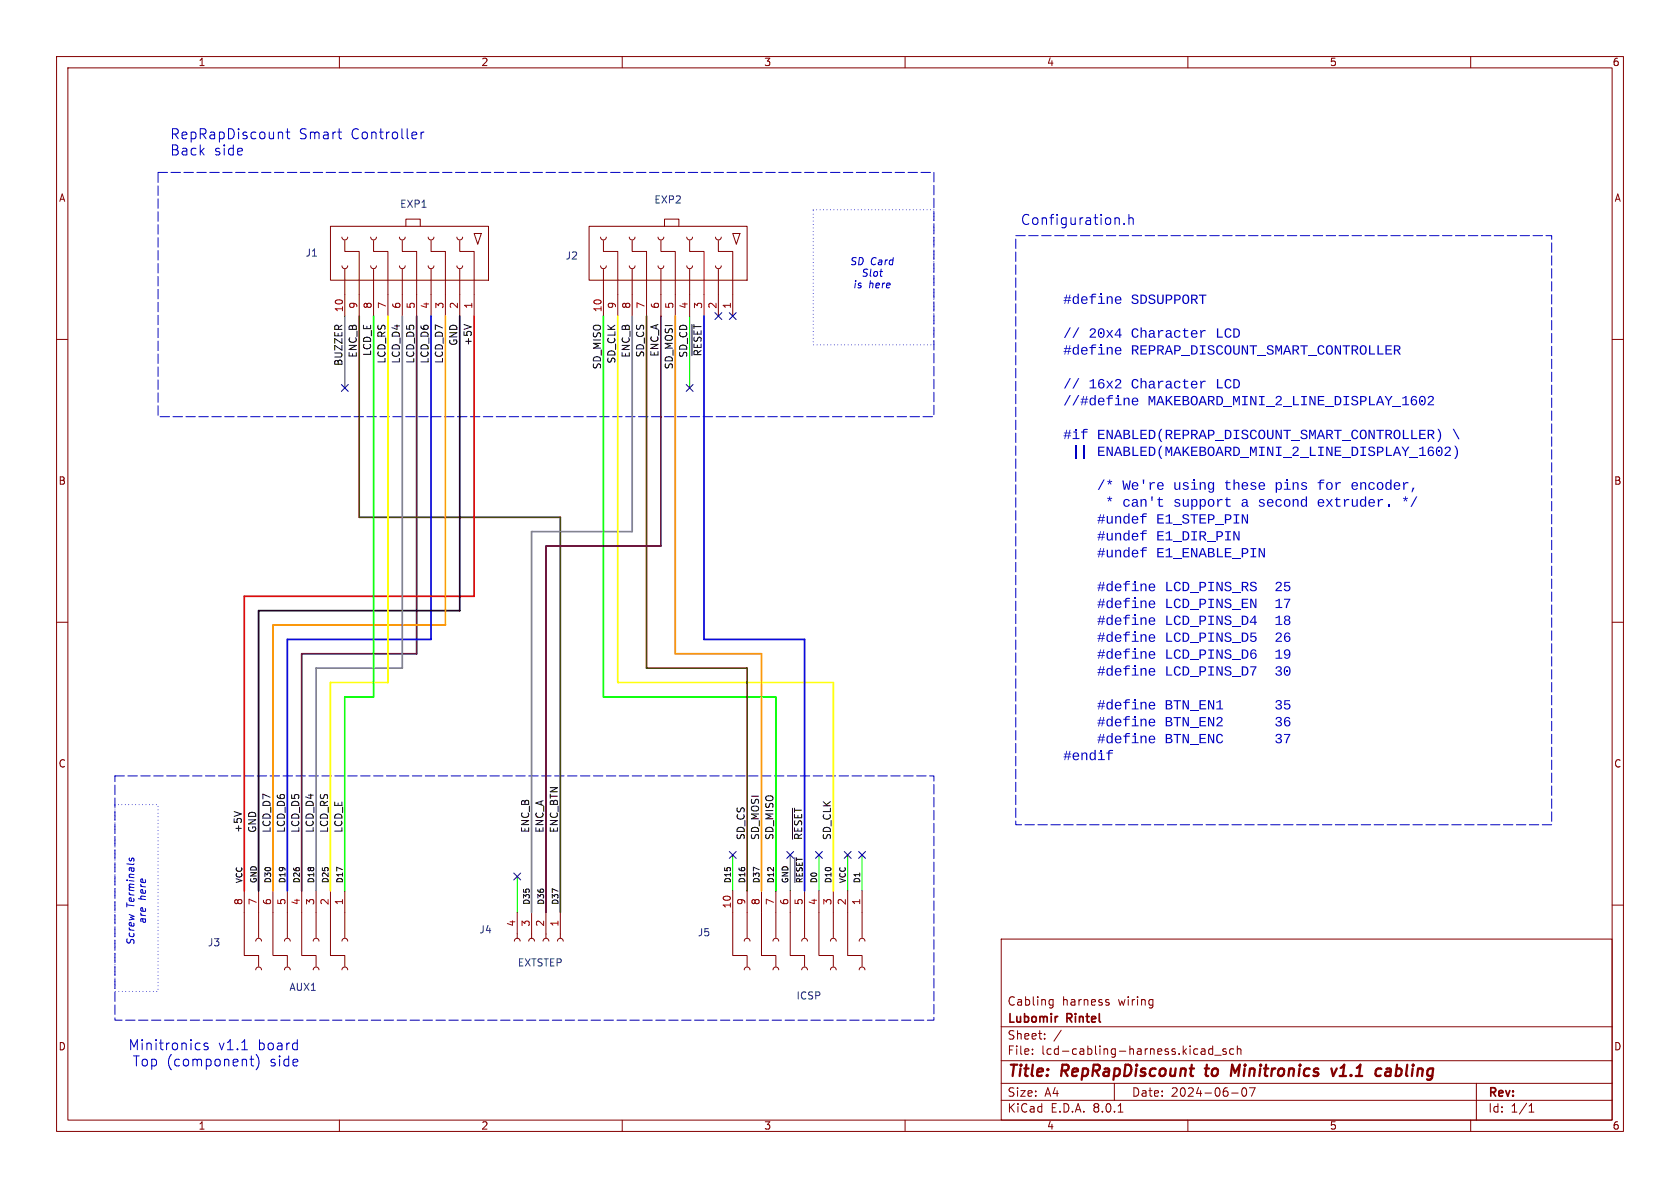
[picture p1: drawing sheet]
<svg xmlns="http://www.w3.org/2000/svg" width="297mm" height="210mm" viewBox="0 0 297 210" stroke-linecap="round" stroke-linejoin="round" font-family="sans-serif">
<g fill="none" stroke="#840000" stroke-width=".18">
<path d="M10 10h277v190h-277zM12 12h273v186h-273zM60 10v2M110 10v2M160 10v2M210 10v2M260 10v2M10 60h2M58.4 40h28v9.5h-28zM60.5 41.9l.1 .4 .4 .1 .3-.1 .2-.4M60.5 47l.1 .4 .4 .1 .3-.2 .2-.3M61 42.5v2h2.5v11.4"/>
<path d="M61 47.6v8.3M65.5 41.9l.2 .4 .3 .1 .4-.1 .1-.4M65.5 47l.2 .4 .3 .1 .4-.2 .1-.3M66 42.5v2h2.6v11.4M66 47.6v8.3M70.6 41.9l.2 .4 .3 .1 .4-.1 .1-.4M70.6 47l.2 .4 .3 .1 .4-.2 .1-.3M71.1 42.5v2h2.6v11.4M71.1 47.6v8.3M71.8 40v-1.3h2.5v1.3M75.7 41.9l.1 .4 .4 .1 .4-.1 .1-.4M75.7 47l.1 .4 .4 .1 .4-.2 .1-.3"/>
<path d="M76.2 42.5v2h2.5v11.4M76.2 47.6v8.3M80.8 41.9l.1 .4 .4 .1 .3-.1 .2-.4M80.8 47l.1 .4 .4 .1 .3-.2 .2-.3M81.3 42.5v2h2.5v11.4M81.3 47.6v8.3M83.8 41.3h1.3l-.6 1.9zM104.1 40h28v9.5h-28zM106.2 41.9l.1 .4 .4 .1 .3-.1 .2-.4M106.2 47l.1 .4 .4 .1 .3-.2 .2-.3M106.7 42.5v2h2.5v11.4M106.7 47.6v8.3"/>
<path d="M111.3 41.9l.1 .4 .4 .1 .3-.1 .2-.4M111.3 47l.1 .4 .4 .1 .3-.2 .2-.3M111.8 42.5v2h2.5v11.4M111.8 47.6v8.3M116.3 41.9l.2 .4 .3 .1 .4-.1 .1-.4M116.3 47l.2 .4 .3 .1 .4-.2 .1-.3M116.8 42.5v2h2.6v11.4M116.8 47.6v8.3M117.5 40v-1.3h2.5v1.3M121.4 41.9l.2 .4 .3 .1 .4-.1 .1-.4M121.4 47l.2 .4 .3 .1 .4-.2 .1-.3M121.9 42.5v2h2.6v11.4"/>
<path d="M121.9 47.6v8.3M126.5 41.9l.1 .4 .4 .1 .4-.1 .1-.4M126.5 47l.1 .4 .4 .1 .4-.2 .1-.3M127 42.5v2h2.5v11.4M127 47.6v8.3M129.5 41.3h1.3l-.6 1.9zM285 60h2M10 110h2M285 110h2M10 160h2M43.2 157.5v11.4h2.5v1.9M45.7 157.5v8.2"/>
<path d="M48.3 157.5v11.4h2.5v1.9M50.8 157.5v8.2M53.3 157.5v11.4h2.6v1.9M55.9 157.5v8.2M58.4 157.5v11.4h2.6v1.9M61 157.5v8.2M129.5 157.5v11.4h2.6v1.9M132.1 157.5v8.2M134.6 157.5v11.4h2.6v1.9M137.2 157.5v8.2M139.7 157.5v11.4h2.5v1.9M142.2 157.5v8.2"/>
<path d="M144.8 157.5v11.4h2.5v1.9M147.3 157.5v8.2M149.9 157.5v11.4h2.5v1.9M152.4 157.5v8.2M285 160h2M45.2 171.4l.2-.3 .3-.2 .4 .2 .1 .3M45.2 166.4l.2-.4 .3-.1 .4 .1 .1 .4M50.3 171.4l.1-.3 .4-.2 .4 .2 .1 .3M50.3 166.4l.1-.4 .4-.1 .4 .1 .1 .4M55.4 171.4l.1-.3 .4-.2 .3 .2 .2 .3M55.4 166.4l.1-.4 .4-.1 .3 .1 .2 .4M60.5 171.4l.1-.3 .4-.2 .3 .2 .2 .3"/>
<path d="M60.5 166.4l.1-.4 .4-.1 .3 .1 .2 .4M90.9 166.4l.2-.4 .3-.1 .4 .1 .1 .4M91.4 161.3v4.6M93.5 166.4l.1-.4 .4-.1 .3 .1 .2 .4M94 161.3v4.6M96 166.4l.2-.4 .3-.1 .4 .1 .1 .4M96.5 161.3v4.6M98.6 166.4l.1-.4 .4-.1 .3 .1 .2 .4M99.1 161.3v4.6M131.6 171.4l.1-.3 .4-.2 .3 .2 .2 .3M131.6 166.4l.1-.4 .4-.1 .3 .1 .2 .4M136.7 171.4l.1-.3 .4-.2 .3 .2 .2 .3"/>
<path d="M136.7 166.4l.1-.4 .4-.1 .3 .1 .2 .4M141.7 171.4l.2-.3 .3-.2 .4 .2 .1 .3M141.7 166.4l.2-.4 .3-.1 .4 .1 .1 .4M146.8 171.4l.2-.3 .3-.2 .4 .2 .1 .3M146.8 166.4l.2-.4 .3-.1 .4 .1 .1 .4M151.9 171.4l.1-.3 .4-.2 .4 .2 .1 .3M151.9 166.4l.1-.4 .4-.1 .4 .1 .1 .4M177 166h108v32h-108zM185.6 177.6h.6M185.6 176.8h.6M186.2 176.7v1.2l-.2 .2-.3 .1M195.7 177.2l.3 .1 .1 .2-.2 .2h-.3"/>
<path d="M195.7 176.7l.3 .1M203.7 176.7l.1 .1M203.8 176.7l-.1 1.4M203.8 177.6l-.1 .1M60 198v2M110 198v2M160 198v2M177 194.5h108M177 191.5h108M177 187.5h108M177 181.5h108M182.5 186.3v.1"/>
<path d="M182.5 185.5v.1M184.7 183.6v.1M184.7 182.8v.1M187.6 182.1l-1.3 2M197 191.5v3M197.7 196.6h.8M210 198v2M212.5 185.4l.5 .1v.9M213 186.3l-.5 .1M213 185.8h-.5M214.4 185.5l-.4-.1-.3 .3v.4l.1 .2h.6M214.4 184.9v1.5"/>
<path d="M214.7 186.5h1.2M216.7 185.5l-.3-.1-.2 .2v.2l.5 .2v.3h-.5M217.7 193.2h1.2M218.1 185.5l-.4-.1-.3 .3v.4l.1 .2h.6M218.7 185.5l.3-.1 .3 .1 .1 .9M218.7 184.9v1.5M219.7 192.4l.2-.1a.81 .81 0 0 1 .6 .6 .81 .81 0 0 1-.3 .8l-.2 .1a.81 .81 0 0 1-.3-1.4zM220.9 192.3h1l-.7 1.5M260 198v2M261 191.5v6.5M270.3 196.6h.9M270.3 195.5l.4-.4v1.5"/>
</g>
<path d="M213 188.9h.8M213.4 188.2l-.3 1.7 .3 .3M219.2 188.2l-.9 1.4-.5-1.4-.2 2M235.4 188.9l.3 1.3 .6-1.3M236.8 190.2h1.2M237.4 188.5l-.4 .3M244 188.9l.2 .1M245.1 189l.2-.1 .5 .1M245.9 189.4h-.7a.4 .4 0 0 0-.3 .4 .4 .4 0 0 0 .2 .4l.7-.1" fill="none" stroke="#840000" stroke-width=".4"/>
<path d="M82 57.4l1.3 .4M122.3 57.4v5.5M41.4 143.5l1.3 .4M140.1 142.9v5.5M140.5 151.6v4.4" fill="none" stroke="#0f0f0f" stroke-width=".18"/>
<g fill="none" stroke="#0000c2" stroke-width=".18">
<path d="M49.5 23.3h.2l.3 .3v.9M50.6 23.3h.6M50.8 22.8v1.5l.1 .1 .3 .1M59.7 23.3h.7M60 24.4l.4 .1M73.6 23.4l.1 .4-.9 .1M74.4 23.3v1.2M74.9 23.3l-.3 .1-.2 .3M197.8 38.6l.1 1.1M198.7 39.5v.2M199.6 38.7a.44 .44 0 0 1 .7 0v1M199.6 37.9v1.8"/>
<path d="M155.5 48h.5"/>
</g>
<g fill="#0000c2">
<path d="M197.2 52.5a.6 .6 0 0 1 .8-.1 .6 .6 0 0 1 .3 .7h-1a.39 .39 0 0 0 .3 .5 .39 .39 0 0 0 .4-.2h.2a.62 .62 0 0 1-.8 .3 .62 .62 0 0 1-.3-.8h.9a.36 .36 0 0 0-.3-.4 .36 .36 0 0 0-.4 .4h-.2z"/>
<path d="M189.1 57.9h.2l-1 1.8h-.2z"/>
<path d="M190.6 57.9h.2l-1 1.8h-.2z"/>
<path d="M210.7 58.5a.6 .6 0 0 1 .7-.1 .6 .6 0 0 1 .3 .7h-.9a.39 .39 0 0 0 .2 .4 .39 .39 0 0 0 .5-.1h.2a.62 .62 0 0 1-.8 .3 .62 .62 0 0 1-.4-.8h1a.36 .36 0 0 0-.4-.4 .36 .36 0 0 0-.3 .4h-.3z"/>
<path d="M212.2 58.4h.2v.3l.4-.4 .3 .1v.2l-.1-.1a.47 .47 0 0 0-.6 .6v.6h-.2z"/>
<path d="M197.2 61.5a.6 .6 0 0 1 .8-.1 .6 .6 0 0 1 .3 .7h-1a.39 .39 0 0 0 .3 .4 .39 .39 0 0 0 .4-.2l.2 .1a.62 .62 0 0 1-.8 .3 .62 .62 0 0 1-.3-.8h.9a.36 .36 0 0 0-.3-.4 .36 .36 0 0 0-.4 .4h-.2z"/>
<path d="M189.1 66.8h.2l-1 1.9h-.2z"/>
<path d="M190.6 66.8h.2l-1 1.9h-.2z"/>
<path d="M210.7 67.5a.6 .6 0 0 1 .7-.1 .6 .6 0 0 1 .3 .6h-.9a.39 .39 0 0 0 .2 .5 .39 .39 0 0 0 .5-.2l.2 .1a.62 .62 0 0 1-.8 .2 .62 .62 0 0 1-.4-.7h1a.36 .36 0 0 0-.4-.4 .36 .36 0 0 0-.3 .4h-.3z"/>
<path d="M212.2 67.3h.2v.3l.4-.3h.3v.2h-.1a.47 .47 0 0 0-.6 .5v.7h-.2z"/>
<path d="M197.2 70.3h.6v1.2h.5v.1h-1.2v-.1h.5v-1h-.4z"/>
<path d="M198.6 70.3h.2l.1 .2a.44 .44 0 0 1 .5-.2 .44 .44 0 0 1 .3 .5v.8h-.2v-.8a.31 .31 0 0 0-.4-.3 .31 .31 0 0 0-.2 .4v.7h-.3z"/>
<path d="M200.2 70.5a.6 .6 0 0 1 .8-.2 .6 .6 0 0 1 .2 .7h-.9a.39 .39 0 0 0 .2 .5 .39 .39 0 0 0 .5-.2l.2 .1a.62 .62 0 0 1-.8 .2 .62 .62 0 0 1-.3-.7h.9a.36 .36 0 0 0-.3-.5 .36 .36 0 0 0-.4 .5h-.2z"/>
<path d="M191.1 76.3h.3a.57 .57 0 0 1 .9-.5v.2h-.2a.28 .28 0 0 0-.4 .3h.6v.2h-.6v1.1h-.3v-1.1h-.3z"/>
</g>
<path d="M190.2 78.8v2.3M191.7 78.8v2.3" fill="none" stroke="#0000c2" stroke-width=".2"/>
<g fill="#0000c2">
<path d="M195.1 84.8h.2l-1 1.8h-.2z"/>
<path d="M195.8 85l.3 .1v-.3h.2l-.1 .3 .4-.1v.2l-.3 .1 .2 .3-.1 .1-.2-.4-.2 .4-.2-.1 .3-.3-.4-.1z"/>
<path d="M204.7 85.4a.6 .6 0 0 1 .7-.1 .6 .6 0 0 1 .3 .7h-.9a.39 .39 0 0 0 .2 .4 .39 .39 0 0 0 .5-.2l.2 .1a.62 .62 0 0 1-.8 .3 .62 .62 0 0 1-.3-.8h.9a.36 .36 0 0 0-.4-.4 .36 .36 0 0 0-.3 .4h-.2z"/>
<path d="M213.7 85.3l.4-.1 .3 .3v-.3h.2v1.3a.53 .53 0 0 1-.4 .6 .53 .53 0 0 1-.6-.3l.2-.1a.3 .3 0 0 0 .4 .2 .3 .3 0 0 0 .2-.3v-.3a.49 .49 0 0 1-.6 .2 .49 .49 0 0 1-.3-.6h.3a.38 .38 0 0 0 .4 .5 .38 .38 0 0 0 .2-.6 .35 .35 0 0 0-.4-.4 .35 .35 0 0 0-.2 .5h-.3z"/>
<path d="M222.6 85.4a.6 .6 0 0 1 .8-.1 .6 .6 0 0 1 .3 .7h-1a.39 .39 0 0 0 .2 .4 .39 .39 0 0 0 .5-.2l.2 .1a.62 .62 0 0 1-.8 .3 .62 .62 0 0 1-.3-.8h.9a.36 .36 0 0 0-.3-.4 .36 .36 0 0 0-.4 .4h-.2z"/>
<path d="M230.1 85.4l.6-.2 .4 .3h-.2l-.2-.1a.25 .25 0 0 0-.3 0 .25 .25 0 0 0-.1 .3l.2 .1a.44 .44 0 0 1 .5 .2 .44 .44 0 0 1-.2 .6h-.5l-.3-.3 .2-.1 .1 .2a.28 .28 0 0 0 .4 .1 .28 .28 0 0 0 0-.4l-.3-.1a.37 .37 0 0 1-.3-.2 .37 .37 0 0 1 0-.4z"/>
<path d="M236.1 85.2h.2v.3l.4-.3h.3v.2h-.1a.47 .47 0 0 0-.6 .5v.7h-.2z"/>
<path d="M249.7 86.2h.4l-.4 .8h-.2z"/>
<path d="M204.9 87.9h.1v.3h.6v.2h-.6v.8a.41 .41 0 0 0 .6 .2v.1l-.3 .1a.35 .35 0 0 1-.5-.4v-.8h-.2v-.2h.2z"/>
<path d="M216.9 87.9h.1v.3h.5v.2h-.5v.8a.41 .41 0 0 0 .6 .2v.1l-.4 .1a.35 .35 0 0 1-.4-.4v-.8h-.2v-.2h.2z"/>
<path d="M230.1 88.3a.47 .47 0 0 1 .7 .1v-.6h.3v1.8h-.2l-.1-.3a.5 .5 0 0 1-.6 .2 .5 .5 0 0 1-.2-.6h.2a.37 .37 0 0 0 .3 .5 .37 .37 0 0 0 .3-.5 .36 .36 0 0 0-.3-.5 .36 .36 0 0 0-.3 .5h-.2z"/>
<path d="M243.5 88.2h.2l.1 .3 .4-.3h.3v.2h-.1a.47 .47 0 0 0-.6 .5v.7h-.2z"/>
<path d="M245.3 89.2h.3v.4h-.3z"/>
<path d="M248.1 88l.3 .1v-.3h.2l-.1 .3 .4-.1v.1l-.3 .1 .2 .4h-.2l-.1-.3-.2 .3h-.2l.3-.4-.4-.1z"/>
<path d="M250.4 87.8h.2l-1 1.8h-.3z"/>
<path d="M201.6 91.2h.3a.57 .57 0 0 1 .8-.4v.1h-.2a.28 .28 0 0 0-.4 .3h.6v.2h-.6v1.2h-.2v-1.2h-.3z"/>
<path d="M201.6 94.2h.3a.57 .57 0 0 1 .8-.4v.1h-.2a.28 .28 0 0 0-.4 .3h.6v.2h-.6v1.1h-.2v-1.1h-.3z"/>
<path d="M201.6 97.2h.3a.57 .57 0 0 1 .8-.5v.2h-.2a.29 .29 0 0 0-.4 .3h.6v.2h-.6v1.1h-.2v-1.1h-.3z"/>
<path d="M203.2 103.3a.6 .6 0 0 1 .7-.1 .6 .6 0 0 1 .3 .7h-.9a.39 .39 0 0 0 .2 .4 .39 .39 0 0 0 .5-.1h.2a.62 .62 0 0 1-.8 .3 .62 .62 0 0 1-.3-.8h.9a.36 .36 0 0 0-.3-.4 .36 .36 0 0 0-.4 .4h-.2z"/>
<path d="M203.2 106.3a.6 .6 0 0 1 .7-.1 .6 .6 0 0 1 .3 .7h-.9a.39 .39 0 0 0 .2 .4 .39 .39 0 0 0 .5-.1h.2a.62 .62 0 0 1-.8 .3 .62 .62 0 0 1-.3-.8h.9a.36 .36 0 0 0-.3-.4 .36 .36 0 0 0-.4 .4h-.2z"/>
<path d="M203.2 109.3a.6 .6 0 0 1 .7-.1 .6 .6 0 0 1 .3 .7h-.9a.39 .39 0 0 0 .2 .4 .39 .39 0 0 0 .5-.2l.2 .1a.62 .62 0 0 1-.8 .3 .62 .62 0 0 1-.3-.8h.9a.36 .36 0 0 0-.3-.4 .36 .36 0 0 0-.4 .4h-.2z"/>
<path d="M203.2 112.3a.6 .6 0 0 1 .7-.1 .6 .6 0 0 1 .3 .7h-.9a.39 .39 0 0 0 .2 .4 .39 .39 0 0 0 .5-.2l.2 .1a.62 .62 0 0 1-.8 .2 .62 .62 0 0 1-.3-.7h.9a.36 .36 0 0 0-.3-.4 .36 .36 0 0 0-.4 .4h-.2z"/>
<path d="M203.2 115.3a.6 .6 0 0 1 .7-.1 .6 .6 0 0 1 .3 .6h-.9a.39 .39 0 0 0 .2 .5 .39 .39 0 0 0 .5-.2l.2 .1a.62 .62 0 0 1-.8 .2 .62 .62 0 0 1-.3-.7h.9a.36 .36 0 0 0-.3-.5 .36 .36 0 0 0-.4 .5h-.2z"/>
<path d="M203.2 118.3a.6 .6 0 0 1 .7-.2 .6 .6 0 0 1 .3 .7h-.9a.39 .39 0 0 0 .2 .5 .39 .39 0 0 0 .5-.2l.2 .1a.62 .62 0 0 1-.8 .2 .62 .62 0 0 1-.3-.7h.9a.36 .36 0 0 0-.3-.5 .36 .36 0 0 0-.4 .5h-.2z"/>
<path d="M203.2 124.2a.6 .6 0 0 1 .7-.1 .6 .6 0 0 1 .3 .7h-.9a.39 .39 0 0 0 .2 .4 .39 .39 0 0 0 .5-.1h.2a.62 .62 0 0 1-.8 .3 .62 .62 0 0 1-.3-.8h.9a.36 .36 0 0 0-.3-.4 .36 .36 0 0 0-.4 .4h-.2z"/>
<path d="M203.2 127.2a.6 .6 0 0 1 .7-.1 .6 .6 0 0 1 .3 .7h-.9a.39 .39 0 0 0 .2 .4 .39 .39 0 0 0 .5-.1h.2a.62 .62 0 0 1-.8 .3 .62 .62 0 0 1-.3-.8h.9a.36 .36 0 0 0-.3-.4 .36 .36 0 0 0-.4 .4h-.2z"/>
<path d="M203.2 130.2a.6 .6 0 0 1 .7-.1 .6 .6 0 0 1 .3 .7h-.9a.39 .39 0 0 0 .2 .4 .39 .39 0 0 0 .5-.2l.2 .1a.62 .62 0 0 1-.8 .3 .62 .62 0 0 1-.3-.8h.9a.36 .36 0 0 0-.3-.4 .36 .36 0 0 0-.4 .4h-.2z"/>
<path d="M195.6 133h.3a.57 .57 0 0 1 .9-.4v.2l-.3-.1a.28 .28 0 0 0-.4 .3h.6v.2h-.6v1.2h-.2v-1.2h-.3z"/>
</g>
<path d="M22.9 151.7v.4M23.2 152.1l.2-.4 .2 .1 .1 .3M35.2 184.4l.2 .1M35.4 185.5l-.2 .1M36.7 184.5l-.4-.1-.2 .2v.3l.6 .2v.4h-.6M42.7 185.6h1.1M44.2 187.2h.7M44.4 186.7v1.5l.1 .1 .4 .1M45.5 186.7a2.06 2.06 0 0 1-.2 2.4" fill="none" stroke="#0000c2" stroke-width=".18"/>
<path d="M27.9 30.5h137.2v43.2h-137.2zM179.6 41.7h94.7v104.1h-94.7zM20.3 137.2h144.8v43.1h-144.8z" fill="none" stroke="#0000c2" stroke-width=".18" stroke-dasharray="1.7 .6"/>
<path d="M143.8 37.1h21.3v23.9h-21.3zM20.3 142.2h7.6v33.1h-7.6z" fill="none" stroke="#0000c2" stroke-width=".18" stroke-dasharray="0 .6"/>
<path d="M68.6 55.9v64.8h-10.2v36.8M109.2 55.9v64.8h38.1v36.8" fill="none" stroke="#ff0" stroke-width=".3"/>
<path d="M61 55.9v12.7M121.9 55.9v12.7M91.4 154.9v6.4M129.5 151.1v6.4M139.7 151.1v6.4M144.8 151.1v6.4M149.9 151.1v6.4M152.4 151.1v6.4" fill="none" stroke="#009600" stroke-width=".18"/>
<path d="M66 55.9v67.3h-5v34.3M106.7 55.9v67.3h30.5v34.3" fill="none" stroke="#0f0" stroke-width=".3"/>
<path d="M63.5 55.9v35.5h35.6v69.9M114.3 55.9v62.2h17.8v39.4" fill="none" stroke="#484800" stroke-width=".3"/>
<path d="M78.7 55.9v54.6h-30.4v47M119.4 55.9v59.7h15.2v41.9" fill="none" stroke="#f90" stroke-width=".3"/>
<path d="M76.2 55.9v57.1h-25.4v44.5M124.5 55.9v57.1h17.7v44.5" fill="none" stroke="#00f" stroke-width=".3"/>
<path d="M73.7 55.9v59.7h-20.4v41.9M116.8 55.9v40.6h-20.3v64.8" fill="none" stroke="#480048" stroke-width=".3"/>
<path d="M71.1 55.9v62.2h-15.2v39.4M111.8 55.9v38.1h-17.8v67.3" fill="none" stroke="#848484" stroke-width=".3"/>
<path d="M81.3 55.9v52.1h-35.6v49.5" fill="none" stroke="#000" stroke-width=".3"/>
<path d="M83.8 55.9v49.5h-40.6v52.1" fill="none" stroke="#f00" stroke-width=".3"/>
<g fill="none" stroke="#000084" stroke-width=".18">
<path d="M126.4 55.3l1.2 1.2M127.6 55.3l-1.2 1.2M128.9 55.3l1.2 1.2M130.1 55.3l-1.2 1.2M60.4 68l1.2 1.2M61.6 68l-1.2 1.2M121.3 68l1.2 1.2M122.5 68l-1.2 1.2M90.8 154.3l1.2 1.2M92 154.3l-1.2 1.2M128.9 150.5l1.2 1.2M130.1 150.5l-1.2 1.2"/>
<path d="M139.1 150.5l1.2 1.2M140.3 150.5l-1.2 1.2M144.2 150.5l1.2 1.2M145.4 150.5l-1.2 1.2M149.3 150.5l1.2 1.2M150.5 150.5l-1.2 1.2M151.8 150.5l1.2 1.2M153 150.5l-1.2 1.2"/>
</g>
<g font-size="2.8" fill="#840000">
<text x="178" y="190.9">Title:</text>
<text x="187.7" y="190.9">RepRapDiscount</text>
<text x="214" y="190.9">to</text>
<text x="219.3" y="190.9">Minitronics</text>
<text x="237.9" y="190.9">v1.1</text>
<text x="246.5" y="190.9">cabling</text>
</g>
<g font-size="2.5" fill="#0000c2">
<text x="30" y="24.8">RepRapDiscount</text>
<text x="30" y="27.7">Back</text>
<text x="37.8" y="27.7">side</text>
<text x="52.8" y="24.8">Smart</text>
<text x="62" y="24.8">Controller</text>
<text x="180.3" y="40">Configuration.h</text>
<text x="188" y="54.4">#define</text>
<text x="199.9" y="54.4">SDSUPPORT</text>
<text x="188" y="63.4">#define</text>
<text x="192.4" y="60.4">20x4</text>
<text x="199.9" y="60.4">Character</text>
<text x="199.9" y="63.4">REPRAP_DISCOUNT_SMART_CONTROLLER</text>
<text x="214.8" y="60.4">LCD</text>
<text x="192.4" y="69.3">16x2</text>
<text x="199.9" y="69.3">Character</text>
<text x="214.8" y="69.3">LCD</text>
<text x="188" y="72.3">//#define</text>
<text x="202.9" y="72.3">MAKEBOARD_MINI_2_LINE_DISPLAY_1602</text>
<text x="188" y="78.3">#if</text>
<text x="193.9" y="78.3">ENABLED(REPRAP_DISCOUNT_SMART_CONTROLLER)</text>
<text x="193.9" y="81.3">ENABLED(MAKEBOARD_MINI_2_LINE_DISPLAY_1602)</text>
<text x="256.7" y="78.3">\</text>
<text x="198.4" y="87.3">We're</text>
<text x="207.4" y="87.3">using</text>
<text x="216.3" y="87.3">these</text>
<text x="225.3" y="87.3">pins</text>
<text x="232.8" y="87.3">for</text>
<text x="238.8" y="87.3">encoder,</text>
<text x="193.9" y="93.2">#undef</text>
<text x="195.4" y="90.2">*</text>
<text x="198.4" y="90.2">can't</text>
<text x="204.4" y="93.2">E1_STEP_PIN</text>
<text x="207.4" y="90.2">support</text>
<text x="219.3" y="90.2">a second</text>
<text x="232.8" y="90.2">extruder.</text>
<text x="193.9" y="96.2">#undef</text>
<text x="193.9" y="99.2">#undef</text>
<text x="204.4" y="96.2">E1_DIR_PIN</text>
<text x="204.4" y="99.2">E1_ENABLE_PIN</text>
<text x="193.9" y="105.2">#define</text>
<text x="205.9" y="105.2">LCD_PINS_RS</text>
<text x="225.3" y="105.2">25</text>
<text x="193.9" y="108.2">#define</text>
<text x="193.9" y="111.2">#define</text>
<text x="205.9" y="108.2">LCD_PINS_EN</text>
<text x="205.9" y="111.2">LCD_PINS_D4</text>
<text x="225.3" y="108.2">17</text>
<text x="225.3" y="111.2">18</text>
<text x="193.9" y="114.1">#define</text>
<text x="193.9" y="117.1">#define</text>
<text x="205.9" y="114.1">LCD_PINS_D5</text>
<text x="205.9" y="117.1">LCD_PINS_D6</text>
<text x="225.3" y="114.1">26</text>
<text x="225.3" y="117.1">19</text>
<text x="193.9" y="120.1">#define</text>
<text x="205.9" y="120.1">LCD_PINS_D7</text>
<text x="225.3" y="120.1">30</text>
<text x="193.9" y="126.1">#define</text>
<text x="193.9" y="129.1">#define</text>
<text x="205.9" y="126.1">BTN_EN1</text>
<text x="205.9" y="129.1">BTN_EN2</text>
<text x="225.3" y="126.1">35</text>
<text x="225.3" y="129.1">36</text>
<text x="188" y="135">#endif</text>
<text x="193.9" y="132.1">#define</text>
<text x="205.9" y="132.1">BTN_ENC</text>
<text x="225.3" y="132.1">37</text>
<text x="22.7" y="185.9">Minitronics</text>
<text x="38.6" y="185.9">v1.1</text>
<text x="45.7" y="185.9">board</text>
<text x="23.4" y="188.7">Top</text>
<text x="29.5" y="188.7">(component)</text>
<text x="47.8" y="188.7">side</text>
</g>
<g font-size="2.1" fill="#840000">
<text x="178" y="178">Cabling</text>
<text x="187.7" y="178">harness</text>
<text x="197.7" y="178">wiring</text>
<text x="178" y="184">Sheet:</text>
<text x="178" y="181.2">Lubomir</text>
<text x="188.7" y="181.2">Rintel</text>
<text x="178" y="186.7">File:</text>
<text x="184.1" y="186.7">lcd-cabling-harness.kicad_sch</text>
<text x="178" y="196.9">KiCad</text>
<text x="178" y="194.1">Size:</text>
<text x="184.7" y="194.1">A4</text>
<text x="185.7" y="196.9">E.D.A.</text>
<text x="193.3" y="196.9">8.0.1</text>
<text x="200" y="194.1">Date:</text>
<text x="207" y="194.1">2024-06-07</text>
<text x="263" y="194.3">Rev:</text>
<text x="263" y="196.9">Id:</text>
<text x="267.1" y="196.9">1/1</text>
</g>
<g font-size="1.8" fill="#840000">
<text x="35" y="11.9">1</text>
<text x="85" y="11.9">2</text>
<text x="135" y="11.9">3</text>
<text x="185" y="11.9">4</text>
<text x="235" y="11.9">5</text>
<text x="285" y="11.9">6</text>
<text x="10.3" y="35.9">A</text>
<text x="285.3" y="35.9">A</text>
<text x="10.3" y="85.9">B</text>
<text x="285.3" y="85.9">B</text>
<text x="10.3" y="135.9">C</text>
<text x="285.3" y="135.9">C</text>
<text x="10.3" y="185.9">D</text>
<text x="285.3" y="185.9">D</text>
<text x="35" y="199.9">1</text>
<text x="85" y="199.9">2</text>
<text x="135" y="199.9">3</text>
<text x="185" y="199.9">4</text>
<text x="235" y="199.9">5</text>
<text x="285" y="199.9">6</text>
</g>
<g font-size="1.8" fill="#006464">
<text x="70.6" y="36.9">EXP1</text>
<text x="115.6" y="36.2">EXP2</text>
<text x="53.9" y="45.6">J1</text>
<text x="99.9" y="46.1">J2</text>
<text x="36.7" y="167.5">J3</text>
<text x="84.7" y="165.2">J4</text>
<text x="123.3" y="165.7">J5</text>
<text x="91.4" y="171">EXTSTEP</text>
<text x="51.1" y="175.4">AUX1</text>
<text x="140.7" y="176.9">ICSP</text>
</g>
<g font-size="1.8" fill="#0000c2">
<text x="150.2" y="47.1">SD Card</text>
<text x="150.7" y="51.2">is</text>
<text x="152.2" y="49.1">Slot</text>
<text x="153.5" y="51.2">here</text>
<text x="24" y="160.5" transform="rotate(-90 24 160.5)">Terminals</text>
<text x="26" y="159.2" transform="rotate(-90 26 159.2)">here</text>
<text x="24" y="167.2" transform="rotate(-90 24 167.2)">Screw</text>
<text x="26" y="163.4" transform="rotate(-90 26 163.4)">are</text>
</g>
<g font-size="1.8" fill="#a90000">
<text x="60.7" y="55.3" transform="rotate(-90 60.7 55.3)">10</text>
<text x="63.2" y="54.7" transform="rotate(-90 63.2 54.7)">9</text>
<text x="65.8" y="54.7" transform="rotate(-90 65.8 54.7)">8</text>
<text x="68.3" y="54.7" transform="rotate(-90 68.3 54.7)">7</text>
<text x="70.9" y="54.7" transform="rotate(-90 70.9 54.7)">6</text>
<text x="73.4" y="54.7" transform="rotate(-90 73.4 54.7)">5</text>
<text x="75.9" y="54.7" transform="rotate(-90 75.9 54.7)">4</text>
<text x="78.5" y="54.7" transform="rotate(-90 78.5 54.7)">3</text>
<text x="81" y="54.7" transform="rotate(-90 81 54.7)">2</text>
<text x="83.6" y="54.7" transform="rotate(-90 83.6 54.7)">1</text>
<text x="106.4" y="55.3" transform="rotate(-90 106.4 55.3)">10</text>
<text x="109" y="54.7" transform="rotate(-90 109 54.7)">9</text>
<text x="111.5" y="54.7" transform="rotate(-90 111.5 54.7)">8</text>
<text x="114" y="54.7" transform="rotate(-90 114 54.7)">7</text>
<text x="116.6" y="54.7" transform="rotate(-90 116.6 54.7)">6</text>
<text x="119.1" y="54.7" transform="rotate(-90 119.1 54.7)">5</text>
<text x="121.7" y="54.7" transform="rotate(-90 121.7 54.7)">4</text>
<text x="126.7" y="54.7" transform="rotate(-90 126.7 54.7)">2</text>
<text x="129.3" y="54.7" transform="rotate(-90 129.3 54.7)">1</text>
<text x="42.9" y="160.1" transform="rotate(-90 42.9 160.1)">8</text>
<text x="45.5" y="160.1" transform="rotate(-90 45.5 160.1)">7</text>
<text x="48" y="160.1" transform="rotate(-90 48 160.1)">6</text>
<text x="50.5" y="160.1" transform="rotate(-90 50.5 160.1)">5</text>
<text x="53.1" y="160.1" transform="rotate(-90 53.1 160.1)">4</text>
<text x="55.6" y="160.1" transform="rotate(-90 55.6 160.1)">3</text>
<text x="58.2" y="160.1" transform="rotate(-90 58.2 160.1)">2</text>
<text x="60.7" y="160.1" transform="rotate(-90 60.7 160.1)">1</text>
<text x="129.3" y="160.7" transform="rotate(-90 129.3 160.7)">10</text>
<text x="131.8" y="160.1" transform="rotate(-90 131.8 160.1)">9</text>
<text x="134.4" y="160.1" transform="rotate(-90 134.4 160.1)">8</text>
<text x="136.9" y="160.1" transform="rotate(-90 136.9 160.1)">7</text>
<text x="139.4" y="160.1" transform="rotate(-90 139.4 160.1)">6</text>
<text x="142" y="160.1" transform="rotate(-90 142 160.1)">5</text>
<text x="144.5" y="160.1" transform="rotate(-90 144.5 160.1)">4</text>
<text x="147.1" y="160.1" transform="rotate(-90 147.1 160.1)">3</text>
<text x="149.6" y="160.1" transform="rotate(-90 149.6 160.1)">2</text>
<text x="152.1" y="160.1" transform="rotate(-90 152.1 160.1)">1</text>
<text x="91.2" y="163.9" transform="rotate(-90 91.2 163.9)">4</text>
<text x="93.7" y="163.9" transform="rotate(-90 93.7 163.9)">3</text>
<text x="96.3" y="163.9" transform="rotate(-90 96.3 163.9)">2</text>
<text x="98.8" y="163.9" transform="rotate(-90 98.8 163.9)">1</text>
</g>
<g font-size="1.8" fill="#0f0f0f">
<text x="60.6" y="64.8" transform="rotate(-90 60.6 64.8)">BUZZER</text>
<text x="63.2" y="63.3" transform="rotate(-90 63.2 63.3)">ENC_B</text>
<text x="65.7" y="63" transform="rotate(-90 65.7 63)">LCD_E</text>
<text x="68.2" y="64.4" transform="rotate(-90 68.2 64.4)">LCD_RS</text>
<text x="70.8" y="64.4" transform="rotate(-90 70.8 64.4)">LCD_D4</text>
<text x="73.3" y="64.4" transform="rotate(-90 73.3 64.4)">LCD_D5</text>
<text x="75.9" y="64.4" transform="rotate(-90 75.9 64.4)">LCD_D6</text>
<text x="78.4" y="64.4" transform="rotate(-90 78.4 64.4)">LCD_D7</text>
<text x="80.9" y="61.2" transform="rotate(-90 80.9 61.2)">GND</text>
<text x="83.5" y="61.2" transform="rotate(-90 83.5 61.2)">+5V</text>
<text x="106.3" y="65.4" transform="rotate(-90 106.3 65.4)">SD_MISO</text>
<text x="108.9" y="64.4" transform="rotate(-90 108.9 64.4)">SD_CLK</text>
<text x="111.4" y="63.3" transform="rotate(-90 111.4 63.3)">ENC_B</text>
<text x="114" y="63.3" transform="rotate(-90 114 63.3)">SD_CS</text>
<text x="116.5" y="63.2" transform="rotate(-90 116.5 63.2)">ENC_A</text>
<text x="119" y="65.4" transform="rotate(-90 119 65.4)">SD_MOSI</text>
<text x="121.6" y="63.3" transform="rotate(-90 121.6 63.3)">SD_CD</text>
<text x="124.1" y="63.1" transform="rotate(-90 124.1 63.1)">~{RESET} 3</text>
<text x="42.8" y="147.3" transform="rotate(-90 42.8 147.3)">+5V</text>
<text x="45.4" y="147.3" transform="rotate(-90 45.4 147.3)">GND</text>
<text x="47.9" y="147.3" transform="rotate(-90 47.9 147.3)">LCD_D7</text>
<text x="50.5" y="147.3" transform="rotate(-90 50.5 147.3)">LCD_D6</text>
<text x="53" y="147.3" transform="rotate(-90 53 147.3)">LCD_D5</text>
<text x="55.5" y="147.3" transform="rotate(-90 55.5 147.3)">LCD_D4</text>
<text x="58.1" y="147.3" transform="rotate(-90 58.1 147.3)">LCD_RS</text>
<text x="60.6" y="147.3" transform="rotate(-90 60.6 147.3)">LCD_E</text>
<text x="93.6" y="147.3" transform="rotate(-90 93.6 147.3)">ENC_B</text>
<text x="96.2" y="147.3" transform="rotate(-90 96.2 147.3)">ENC_A</text>
<text x="98.7" y="147.3" transform="rotate(-90 98.7 147.3)">ENC_BTN</text>
<text x="131.7" y="148.6" transform="rotate(-90 131.7 148.6)">SD_CS</text>
<text x="134.3" y="148.6" transform="rotate(-90 134.3 148.6)">SD_MOSI</text>
<text x="136.8" y="148.6" transform="rotate(-90 136.8 148.6)">SD_MISO</text>
<text x="141.9" y="148.6" transform="rotate(-90 141.9 148.6)">~{RESET}</text>
<text x="147" y="148.6" transform="rotate(-90 147 148.6)">SD_CLK</text>
</g>
<g font-size="1.4" fill="#0f0f0f">
<text x="42.9" y="156.2" transform="rotate(-90 42.9 156.2)">VCC</text>
<text x="45.4" y="156.2" transform="rotate(-90 45.4 156.2)">GND</text>
<text x="48" y="156.2" transform="rotate(-90 48 156.2)">D30</text>
<text x="50.5" y="156.2" transform="rotate(-90 50.5 156.2)">D19</text>
<text x="53.1" y="156.2" transform="rotate(-90 53.1 156.2)">D26</text>
<text x="55.6" y="156.2" transform="rotate(-90 55.6 156.2)">D18</text>
<text x="58.1" y="156.2" transform="rotate(-90 58.1 156.2)">D25</text>
<text x="60.7" y="156.2" transform="rotate(-90 60.7 156.2)">D17</text>
<text x="93.7" y="160" transform="rotate(-90 93.7 160)">D35</text>
<text x="96.2" y="160" transform="rotate(-90 96.2 160)">D36</text>
<text x="98.8" y="160" transform="rotate(-90 98.8 160)">D37</text>
<text x="129.3" y="156.2" transform="rotate(-90 129.3 156.2)">D15</text>
<text x="131.8" y="156.2" transform="rotate(-90 131.8 156.2)">D16</text>
<text x="134.3" y="156.2" transform="rotate(-90 134.3 156.2)">D37</text>
<text x="136.9" y="156.2" transform="rotate(-90 136.9 156.2)">D12</text>
<text x="139.4" y="156.2" transform="rotate(-90 139.4 156.2)">GND</text>
<text x="142" y="156.2" transform="rotate(-90 142 156.2)">~{RESET}</text>
<text x="144.5" y="156.2" transform="rotate(-90 144.5 156.2)">D0</text>
<text x="147" y="156.2" transform="rotate(-90 147 156.2)">D10</text>
<text x="149.6" y="156.2" transform="rotate(-90 149.6 156.2)">VCC</text>
<text x="152.1" y="156.2" transform="rotate(-90 152.1 156.2)">D1</text>
</g>
</svg>
